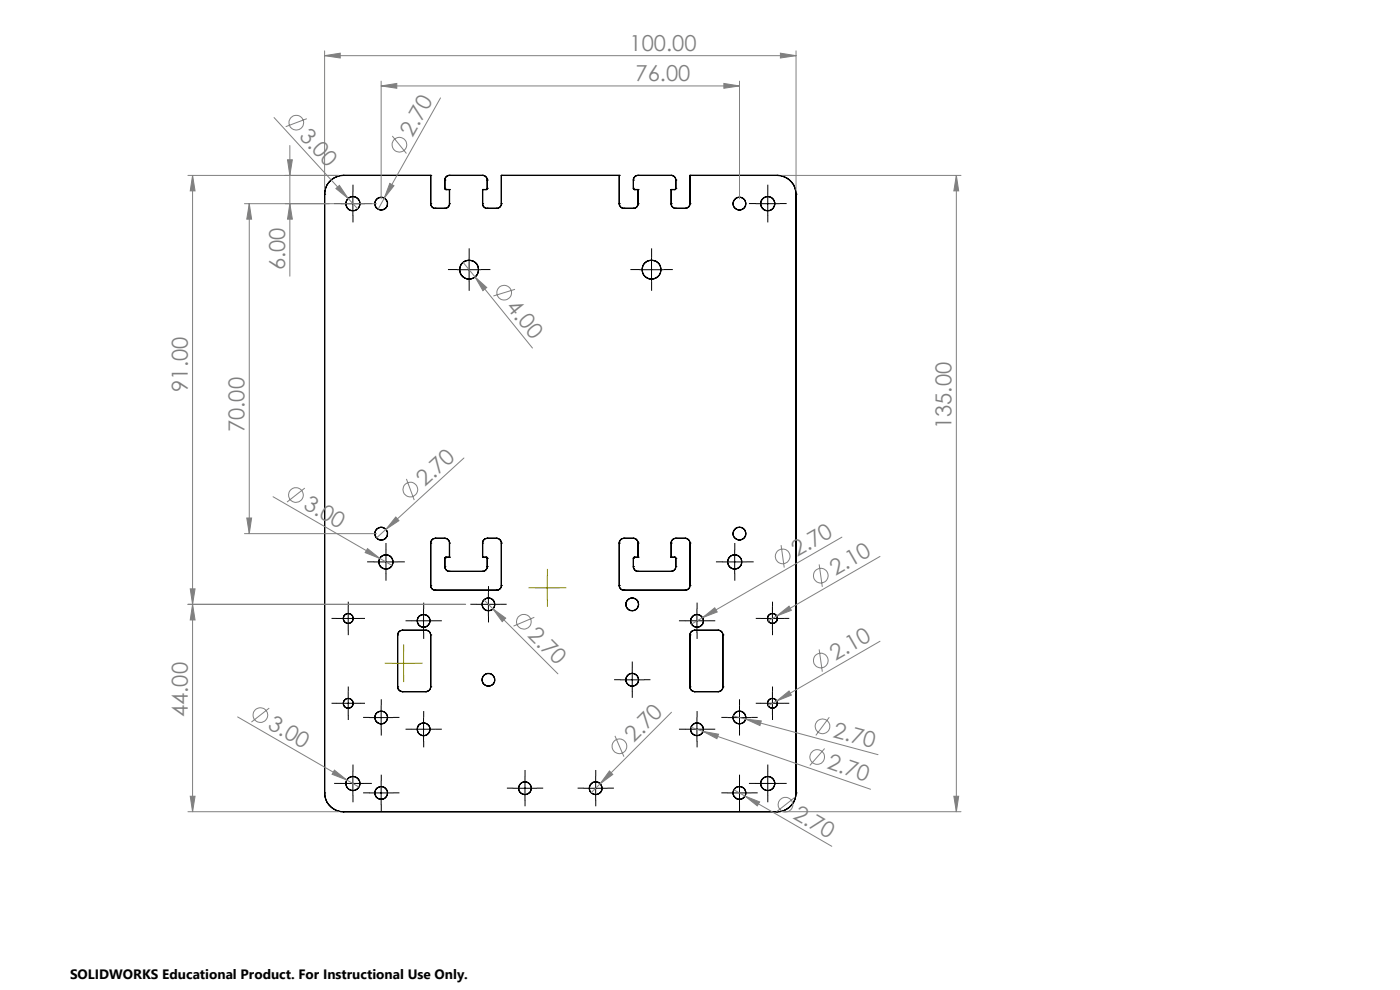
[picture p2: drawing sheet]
<svg xmlns="http://www.w3.org/2000/svg" width="297mm" height="210mm" viewBox="0 0 297 210" stroke-linecap="round" stroke-linejoin="round" font-family="sans-serif">
<g fill="none" stroke="#000" stroke-width=".25">
<path d="M72.8 37.2a4 4 0 0 0-3.9 4M72.8 37.2h.1M72.8 37.2h18.6M91.4 37.2h.1M91.4 37.2v6M94.4 40l.2 .2M94.4 40h.1M94.4 38.2h.1M94.4 38.2v1.8M95.4 37.2a.96 .96 0 0 0-1 1M95.4 37.2h.1M95.4 37.2h7"/>
<path d="M102.4 37.2a.96 .96 0 0 1 1 1M102.4 37.2h.1M103.4 40l-.3 .2M103.4 40h.1M103.4 38.2h.1M103.4 38.2v1.8M106.4 37.2h.1M106.4 37.2h25M106.4 37.2v6M131.4 37.2h.1M131.4 37.2v6M134.4 40l.2 .2"/>
<path d="M134.4 38.2h.1M134.4 40h.1M134.4 38.2v1.8M135.4 37.2a.96 .96 0 0 0-1 1M135.4 37.2h.1M135.4 37.2h7M142.4 37.2a.96 .96 0 0 1 1 1M142.4 37.2h.1M143.4 40l-.3 .2M143.4 38.2h.1M143.4 40h.1M143.4 38.2v1.8"/>
<path d="M146.4 37.2h.1M146.4 37.2h18.5M146.4 37.2v6M164.9 37.2a4 4 0 0 1 4 4M164.9 37.2h.1M68.9 41.2h.1M68.9 41.2v127M91.4 43.2a.96 .96 0 0 0 1 1M91.4 43.2h.1M92.4 44.2h.1M92.4 44.2h2M94.4 44.2h.1"/>
<path d="M94.6 40.2h.1M94.6 40.2h.8M95.4 43.2a.96 .96 0 0 1-1 1M95.4 43.2h.1M95.4 40.2h.1M95.4 40.2v3M102.4 43.2a.96 .96 0 0 0 1 1M102.4 43.2h.1M102.4 40.2h.1M102.4 40.2h.7M102.4 40.2v3M103.1 40.2h.1"/>
<path d="M103.4 44.2h.1M103.4 44.2h2M105.4 44.2h.1M106.4 43.2a.96 .96 0 0 1-1 1M106.4 43.2h.1M131.4 43.2a.96 .96 0 0 0 1 1M131.4 43.2h.1M132.4 44.2h.1M132.4 44.2h2M134.4 44.2h.1M134.6 40.2h.1M134.6 40.2h.8"/>
<path d="M135.4 43.2a.96 .96 0 0 1-1 1M135.4 40.2h.1M135.4 43.2h.1M135.4 40.2v3M142.4 43.2a.96 .96 0 0 0 1 1M142.4 40.2h.1M142.4 43.2h.1M142.4 40.2h.7M142.4 40.2v3M143.1 40.2h.1M143.4 44.2h.1M143.4 44.2h2"/>
<path d="M145.4 44.2h.1M146.4 43.2a.96 .96 0 0 1-1 1M146.4 43.2h.1M168.9 41.2h.1M168.9 41.2v127M91.4 115.2h.1M91.4 115.2v9M92.4 114.2a1.02 1.02 0 0 0-1 1M92.4 114.2h.1M92.4 114.2h2M94.4 114.2a1.02 1.02 0 0 1 1 1M94.4 118.5h.1"/>
<path d="M94.4 114.2h.1M94.4 118.5v1.7M94.6 118.2l-.2 .3M94.6 118.2h.1M94.6 118.2h.8M95.4 118.2h.1M95.4 115.2h.1M95.4 115.2v3M102.4 118.2h.1M102.4 115.2h.1M102.4 118.2h.7M102.4 115.2v3"/>
<path d="M103.1 118.2l.3 .3M103.1 118.2h.1M103.4 114.2a1.02 1.02 0 0 0-1 1M103.4 118.5h.1M103.4 114.2h.1M103.4 118.5v1.7M103.4 114.2h2M105.4 114.2a1.02 1.02 0 0 1 1 1M105.4 114.2h.1M106.4 115.2h.1M106.4 115.2v9M131.4 115.2h.1"/>
<path d="M131.4 115.2v9M132.4 114.2a1.02 1.02 0 0 0-1 1M132.4 114.2h.1M132.4 114.2h2M134.4 114.2a1.02 1.02 0 0 1 1 1M134.4 114.2h.1M134.4 118.5h.1M134.4 118.5v1.7M134.6 118.2l-.2 .3M134.6 118.2h.1M134.6 118.2h.8M135.4 115.2h.1"/>
<path d="M135.4 118.2h.1M135.4 115.2v3M142.4 118.2h.1M142.4 115.2h.1M142.4 118.2h.7M142.4 115.2v3M143.1 118.2l.3 .3M143.1 118.2h.1M143.4 114.2a1.02 1.02 0 0 0-1 1M143.4 114.2h.1M143.4 118.5h.1M143.4 118.5v1.7"/>
<path d="M143.4 114.2h2M145.4 114.2a1.02 1.02 0 0 1 1 1M145.4 114.2h.1M146.4 115.2h.1M146.4 115.2v9M84.3 134.7h.1M84.3 134.7v11M85.4 133.7a1.02 1.02 0 0 0-1.1 1M85.4 133.7h.1M85.4 133.7h5M90.4 133.7a.96 .96 0 0 1 1 1M90.4 133.7h.1"/>
<path d="M91.4 124.2a.96 .96 0 0 0 1 1M91.4 134.7h.1M91.4 124.2h.1M91.4 134.7v11M92.4 125.2h.1M92.4 125.2h13M94.4 120.2a1.02 1.02 0 0 0 1 1M94.4 120.2h.1M95.4 121.2h.1M95.4 121.2h7M102.4 121.2h.1M103.4 120.2a1.02 1.02 0 0 1-1 1"/>
<path d="M103.4 120.2h.1M105.4 125.2h.1M106.4 124.2a.96 .96 0 0 1-1 1M106.4 124.2h.1M131.4 124.2a.96 .96 0 0 0 1 1M131.4 124.2h.1M132.4 125.2h.1M132.4 125.2h13M134.4 120.2a1.02 1.02 0 0 0 1 1M134.4 120.2h.1M135.4 121.2h.1M135.4 121.2h7"/>
<path d="M142.4 121.2h.1M143.4 120.2a1.02 1.02 0 0 1-1 1M143.4 120.2h.1M145.4 125.2h.1M146.4 124.2a.96 .96 0 0 1-1 1M146.4 134.7h.1M146.4 124.2h.1M146.4 134.7v11M147.4 133.7a.96 .96 0 0 0-1 1M147.4 133.7h.1M147.4 133.7h5M152.4 133.7a.96 .96 0 0 1 1 1"/>
<path d="M152.4 133.7h.1M153.4 134.7h.1M153.4 134.7v11M84.3 145.7a1.09 1.09 0 0 0 1.1 1M84.3 145.7h.1M85.4 146.7h.1M85.4 146.7h5M90.4 146.7h.1M91.4 145.7a1.02 1.02 0 0 1-1 1M91.4 145.7h.1M146.4 145.7a1.02 1.02 0 0 0 1 1M146.4 145.7h.1"/>
<path d="M147.4 146.7h.1M147.4 146.7h5M152.4 146.7h.1M153.4 145.7a1.02 1.02 0 0 1-1 1M153.4 145.7h.1M68.9 168.2a4 4 0 0 0 3.9 4M68.9 168.2h.1M72.8 172.2h.1M72.8 172.2h92.1M164.9 172.2h.1M168.9 168.2a4 4 0 0 1-4 4M168.9 168.2h.1"/>
<circle cx="74.9" cy="43.2" r="1.5"/>
<circle cx="80.9" cy="43.2" r="1.34"/>
<circle cx="99.5" cy="57.2" r="2.01"/>
<circle cx="138.2" cy="57.2" r="2.01"/>
<circle cx="156.9" cy="43.2" r="1.36"/>
<circle cx="162.9" cy="43.2" r="1.49"/>
<circle cx="80.9" cy="113.2" r="1.34"/>
<circle cx="81.9" cy="119.2" r="1.51"/>
<circle cx="155.9" cy="119.2" r="1.49"/>
<circle cx="156.9" cy="113.2" r="1.35"/>
<circle cx="73.9" cy="131.2" r="1.06"/>
<circle cx="89.9" cy="131.7" r="1.36"/>
<circle cx="103.6" cy="128.2" r="1.34"/>
<circle cx="134.1" cy="128.2" r="1.34"/>
<circle cx="147.9" cy="131.7" r="1.36"/>
<circle cx="163.9" cy="131.2" r="1.06"/>
<circle cx="73.9" cy="149.2" r="1.05"/>
<circle cx="80.9" cy="152.2" r="1.35"/>
<circle cx="89.9" cy="154.7" r="1.36"/>
<circle cx="103.6" cy="144.2" r="1.34"/>
<circle cx="134.1" cy="144.2" r="1.35"/>
<circle cx="147.9" cy="154.7" r="1.36"/>
<circle cx="156.9" cy="152.2" r="1.36"/>
<circle cx="163.9" cy="149.2" r="1.05"/>
<circle cx="74.9" cy="166.2" r="1.5"/>
<circle cx="80.9" cy="168.2" r="1.34"/>
<circle cx="111.4" cy="167.2" r="1.34"/>
<circle cx="126.4" cy="167.2" r="1.34"/>
<circle cx="156.9" cy="168.2" r="1.35"/>
<circle cx="162.9" cy="166.2" r="1.5"/>
</g>
<g fill="none" stroke="#808080" stroke-width=".21">
<path d="M68.9 11.8l3.3-.5v1zM68.9 10.8v29.4M68.9 11.8h100M80.9 18.2l3.3-.5v1zM80.9 17.2v25M80.9 18.2h76M153.6 17.7l3.3 .5-3.3 .5zM156.9 17.2v25M165.6 11.3l3.3 .5-3.3 .5zM168.9 10.8v29.4M39.9 37.2h32M40.9 37.2l.5 3.3h-1z"/>
<path d="M40.9 37.2v135M58.1 24.9l17.8 19.4M61 33.9h1l-.5 3.3zM61.5 30.9v27.7M65.1 25.2l-4.5 1.7M71.3 40l.7-.7 1.8 2.8zM82.7 38.9l.9 .5-2.1 2.6zM83.2 28.8l3 3.8M93.5 20.8l-12 21.2M165.9 37.2h38M202.9 37.2l.5 3.3h-1zM202.9 37.2v135"/>
<path d="M51.9 43.2h28M52.9 43.2l.5 3.3h-1zM52.9 43.2v70M61.5 43.2l.5 3.3h-1zM81.5 42l-1.3 2.4M98.2 55.7l2.6 3.1M100.8 58.8l2.5 2.2-.9 .7zM100.8 58.8l12.2 15M109.3 61.4l-4.6 1.4M98.4 97.1l-16.5 15.2M51.9 113.2h28M52.4 109.9h1l-.5 3.3z"/>
<path d="M57.9 105.4l25.2 14.5M64.7 103.5l-3.8 3M78 116.4l2.6 2.1-3.1-1.3zM81.9 112.3l-2 1.8M84 109.7l.6 .7-2.7 1.9zM86.2 101.6l1.7 4.5M165.7 115.6l.7 4.8M173.8 119.7l.6 4.8M178.6 113.9l-31.9 18.5M186.7 118l-23.8 13.7M39.9 128.2h58.9M40.4 124.9h1l-.5 3.3z"/>
<path d="M40.9 128.2l.5 3.3h-1zM102.7 127.2l15.7 15.7M104.6 129.1l2.7 2-.8 .8zM113.3 130.9l-4.4 1.9M149 131l2.6-2.1 .6 .9zM164.8 130.7l2.6-2.1 .5 .9zM173.8 137.8l.6 4.7M186.7 136l-21.9 12.7M50.4 152.1l23.2 13.3M57.1 150.2l-3.8 3M130.5 156.1l1.9 4.4M142.5 151.1l-17.1 17.1"/>
<path d="M146.6 154.3l2.6 .8M149.2 155.1l3.2 .6-.3 1zM149.2 155.1l35.5 12.3M155.6 151.9l2.6 .6M158.2 152.5l3.3 .4-.3 1zM158.2 152.5l28.1 7.6M164.8 148.7l2.6-2.1 .5 .9zM164.8 148.7l-1.9 1M174.9 158.8l-3.1 3.6M175.9 152.1l-2.8 3.9M39.9 172.2h32M40.4 168.9h1l-.5 3.3z"/>
<path d="M70.9 163.4l2.7 2-3.2-1.2zM73.6 165.4l2.6 1.6M129.3 163.5l.7 .8-2.7 2zM155.7 167.5l2.3 1.4M158 168.9l3.1 1.2-.4 .8zM158 168.9l18.5 10.6M165.9 172.2h38M168.5 169.2l-3.8 3M202.4 168.9h1l-.5 3.3z"/>
<circle cx="62.9" cy="26" r="1.56"/>
<circle cx="84.7" cy="30.7" r="1.55"/>
<circle cx="107" cy="62.1" r="1.55"/>
<circle cx="62.8" cy="105" r="1.55"/>
<circle cx="87.1" cy="103.9" r="1.56"/>
<circle cx="166" cy="118" r="1.56"/>
<circle cx="111.1" cy="131.9" r="1.55"/>
<circle cx="174.1" cy="122.1" r="1.57"/>
<circle cx="55.2" cy="151.7" r="1.55"/>
<circle cx="131.4" cy="158.3" r="1.56"/>
<circle cx="174.1" cy="140.1" r="1.56"/>
<circle cx="174.5" cy="154.1" r="1.55"/>
<circle cx="166.6" cy="170.7" r="1.55"/>
<circle cx="173.4" cy="160.6" r="1.56"/>
</g>
<g fill="none" stroke="#000" stroke-width=".21" stroke-dasharray="15.2 1.3 1.3 1.3" stroke-linecap="butt">
<path d="M72.4 43.2h-1.5M74.9 40.7v-1.5M74.9 45.7v1.5M77.4 43.2h1.5M97 57.2h-2M99.5 54.7v-2M99.5 59.7v2M102 57.2h2M135.7 57.2h-2M138.2 54.7v-2M138.2 59.7v2M140.7 57.2h2"/>
<path d="M160.4 43.2h-1.5M162.9 40.7v-1.5M162.9 45.7v1.5M165.4 43.2h1.5M79.4 119.2h-1.5M81.9 116.7v-1.5M84.4 119.2h1.5M153.4 119.2h-1.5M155.9 116.7v-1.5M158.4 119.2h1.5M71.4 131.2h-1.1M73.9 128.7v-1.1"/>
<path d="M73.9 133.7v1M76.4 131.2h1M81.9 121.7v1.5M87.4 131.7h-1.4M89.9 129.2v-1.4M89.9 134.2v1.3M92.4 131.7h1.3M101.1 128.2h-1.3M103.6 125.7v-1.4M103.6 130.7v1.3M106.1 128.2h1.4M145.4 131.7h-1.4"/>
<path d="M147.9 129.2v-1.4M147.9 134.2v1.3M150.4 131.7h1.3M155.9 121.7v1.5M161.4 131.2h-1.1M163.9 128.7v-1.1M163.9 133.7v1M166.4 131.2h1M71.4 149.2h-1.1M73.9 146.7v-1.1M73.9 151.7v1M76.4 149.2h1"/>
<path d="M78.4 152.2h-1.4M80.9 149.7v-1.4M80.9 154.7v1.3M83.4 152.2h1.3M87.4 154.7h-1.4M89.9 152.2v-1.4M89.9 157.2v1.3M92.4 154.7h1.3M131.6 144.2h-1.3M134.1 141.7v-1.4M134.1 146.7v1.3M136.6 144.2h1.4"/>
<path d="M145.4 154.7h-1.4M147.9 152.2v-1.4M147.9 157.2v1.3M150.4 154.7h1.3M154.4 152.2h-1.4M156.9 149.7v-1.4M156.9 154.7v1.3M159.4 152.2h1.3M161.4 149.2h-1.1M163.9 146.7v-1.1M163.9 151.7v1M166.4 149.2h1"/>
<path d="M72.4 166.2h-1.5M74.9 163.7v-1.5M74.9 168.7v1.5M77.4 166.2h1.5M78.4 168.2h-1.4M80.9 165.7v-1.4M80.9 170.7v1.3M83.4 168.2h1.3M108.9 167.2h-1.4M111.4 164.7v-1.4M111.4 169.7v1.3M113.9 167.2h1.3"/>
<path d="M123.9 167.2h-1.4M126.4 164.7v-1.4M126.4 169.7v1.3M128.9 167.2h1.3M154.4 168.2h-1.4M156.9 165.7v-1.4M156.9 170.7v1.3M159.4 168.2h1.3M160.4 166.2h-1.5M162.9 163.7v-1.5M162.9 168.7v1.5M165.4 166.2h1.5"/>
</g>
<path d="M85.6 138.2v-1.5M113.6 124.7h-1.5M116.1 122.2v-1.5M116.1 127.2v1.5M118.6 124.7h1.5M83.1 140.7h-1.5M85.6 143.2v1.5M88.1 140.7h1.5" fill="none" stroke="#808000" stroke-width=".21" stroke-dasharray="15.2 1.3 1.3 1.3" stroke-linecap="butt"/>
<g fill="none" stroke="#000" stroke-width=".21">
<path d="M72.4 43.2h5M74.9 40.7v5M97 57.2h5M99.5 54.7v5M135.7 57.2h5M138.2 54.7v5M160.4 43.2h5M162.9 40.7v5M79.4 119.2h4.9M81.9 116.7v5M153.4 119.2h5M155.9 116.7v5"/>
<path d="M71.4 131.2h5M73.9 128.7v5M87.4 131.7h5M89.9 129.2v5M101.1 128.2h5M103.6 125.7v5M145.4 131.7h5M147.8 129.2v5M161.4 131.2h5M163.9 128.7v5M71.4 149.2h5M73.9 146.7v5"/>
<path d="M78.4 152.2h5M80.9 149.7v5M87.4 154.7h5M89.9 152.2v5M131.6 144.2h5M134.1 141.7v5M145.4 154.7h5M147.8 152.2v5M154.4 152.2h4.9M156.9 149.7v5M161.4 149.2h5M163.9 146.7v5"/>
<path d="M72.4 166.2h5M74.9 163.7v5M78.4 168.2h5M80.9 165.7v5M108.9 167.2h5M111.4 164.7v5M123.9 167.2h5M126.4 164.7v5M154.4 168.2h4.9M156.9 165.7v5M160.4 166.2h5M162.9 163.7v5"/>
</g>
<path d="M85.6 138.2v5M113.6 124.7h5M116.1 122.2v5M83.1 140.7h5" fill="none" stroke="#808000" stroke-width=".21"/>
<g fill="#808080">
<path d="M71.3 40l.7-.7 1.8 2.8z"/>
<path d="M70.9 163.4l2.7 2-3.2-1.2z"/>
<path d="M78 116.4l2.6 2.1-3.1-1.3z"/>
<path d="M164.8 148.7l2.6-2.1 .5 .9z"/>
<path d="M164.8 130.7l2.6-2.1 .5 .9z"/>
<path d="M149 131l2.6-2.1 .6 .9z"/>
<path d="M84 109.7l.6 .7-2.7 1.9z"/>
<path d="M129.3 163.5l.7 .8-2.7 2z"/>
<path d="M82.7 38.9l.9 .5-2.1 2.6z"/>
<path d="M100.8 58.8l2.5 2.2-.9 .7z"/>
<path d="M104.6 129.1l2.7 2-.8 .8z"/>
<path d="M158 168.9l3.1 1.2-.4 .8z"/>
<path d="M149.2 155.1l3.2 .6-.3 1z"/>
<path d="M158.2 152.5l3.3 .4-.3 1z"/>
<path d="M68.9 11.8l3.3-.5v1zM165.6 11.3l3.3 .5-3.3 .5z"/>
<path d="M80.9 18.2l3.3-.5v1zM153.6 17.7l3.3 .5-3.3 .5z"/>
<path d="M40.4 124.9h1l-.5 3.3zM40.9 37.2l.5 3.3h-1zM61.5 43.2l.5 3.3h-1zM61 33.9h1l-.5 3.3z"/>
<path d="M40.9 128.2l.5 3.3h-1zM40.4 168.9h1l-.5 3.3zM202.9 37.2l.5 3.3h-1zM202.4 168.9h1l-.5 3.3zM52.9 43.2l.5 3.3h-1zM52.4 109.9h1l-.5 3.3z"/>
</g>
<g font-size="4.7" fill="#808080">
<text x="133.5" y="10.8">100.00</text>
<text x="134.8" y="17.2">76.00</text>
<text x="63.3" y="29.1" transform="rotate(48 63.3 29.1)">3.00</text>
<text x="87.5" y="29.3" transform="rotate(-61 87.5 29.3)">2.70</text>
<text x="60.5" y="57.3" transform="rotate(-90 60.5 57.3)">6.00</text>
<text x="107.3" y="65.1" transform="rotate(51 107.3 65.1)">4.00</text>
<text x="39.9" y="83.1" transform="rotate(-90 39.9 83.1)">91.00</text>
<text x="51.9" y="91.7" transform="rotate(-90 51.9 91.7)">70.00</text>
<text x="201.9" y="91" transform="rotate(-90 201.9 91)">135.00</text>
<text x="64.2" y="107.8" transform="rotate(30 64.2 107.8)">3.00</text>
<text x="90.1" y="103.4" transform="rotate(-42 90.1 103.4)">2.70</text>
<text x="169.1" y="118.2" transform="rotate(-30 169.1 118.2)">2.70</text>
<text x="177.2" y="122.3" transform="rotate(-30 177.2 122.3)">2.10</text>
<text x="111.8" y="134.9" transform="rotate(45 111.8 134.9)">2.70</text>
<text x="177.2" y="140.3" transform="rotate(-30 177.2 140.3)">2.10</text>
<text x="39.9" y="152.1" transform="rotate(-90 39.9 152.1)">44.00</text>
<text x="56.6" y="154.4" transform="rotate(30 56.6 154.4)">3.00</text>
<text x="134.4" y="157.7" transform="rotate(-45 134.4 157.7)">2.70</text>
<text x="176.5" y="156.4" transform="rotate(15 176.5 156.4)">2.70</text>
<text x="175.3" y="163" transform="rotate(19 175.3 163)">2.70</text>
<text x="168" y="173.4" transform="rotate(30 168 173.4)">2.70</text>
</g>
<text font-size="2.9" x="14.9" y="207.6">SOLIDWORKS Educational Product. For Instructional Use Only.</text>
</svg>
